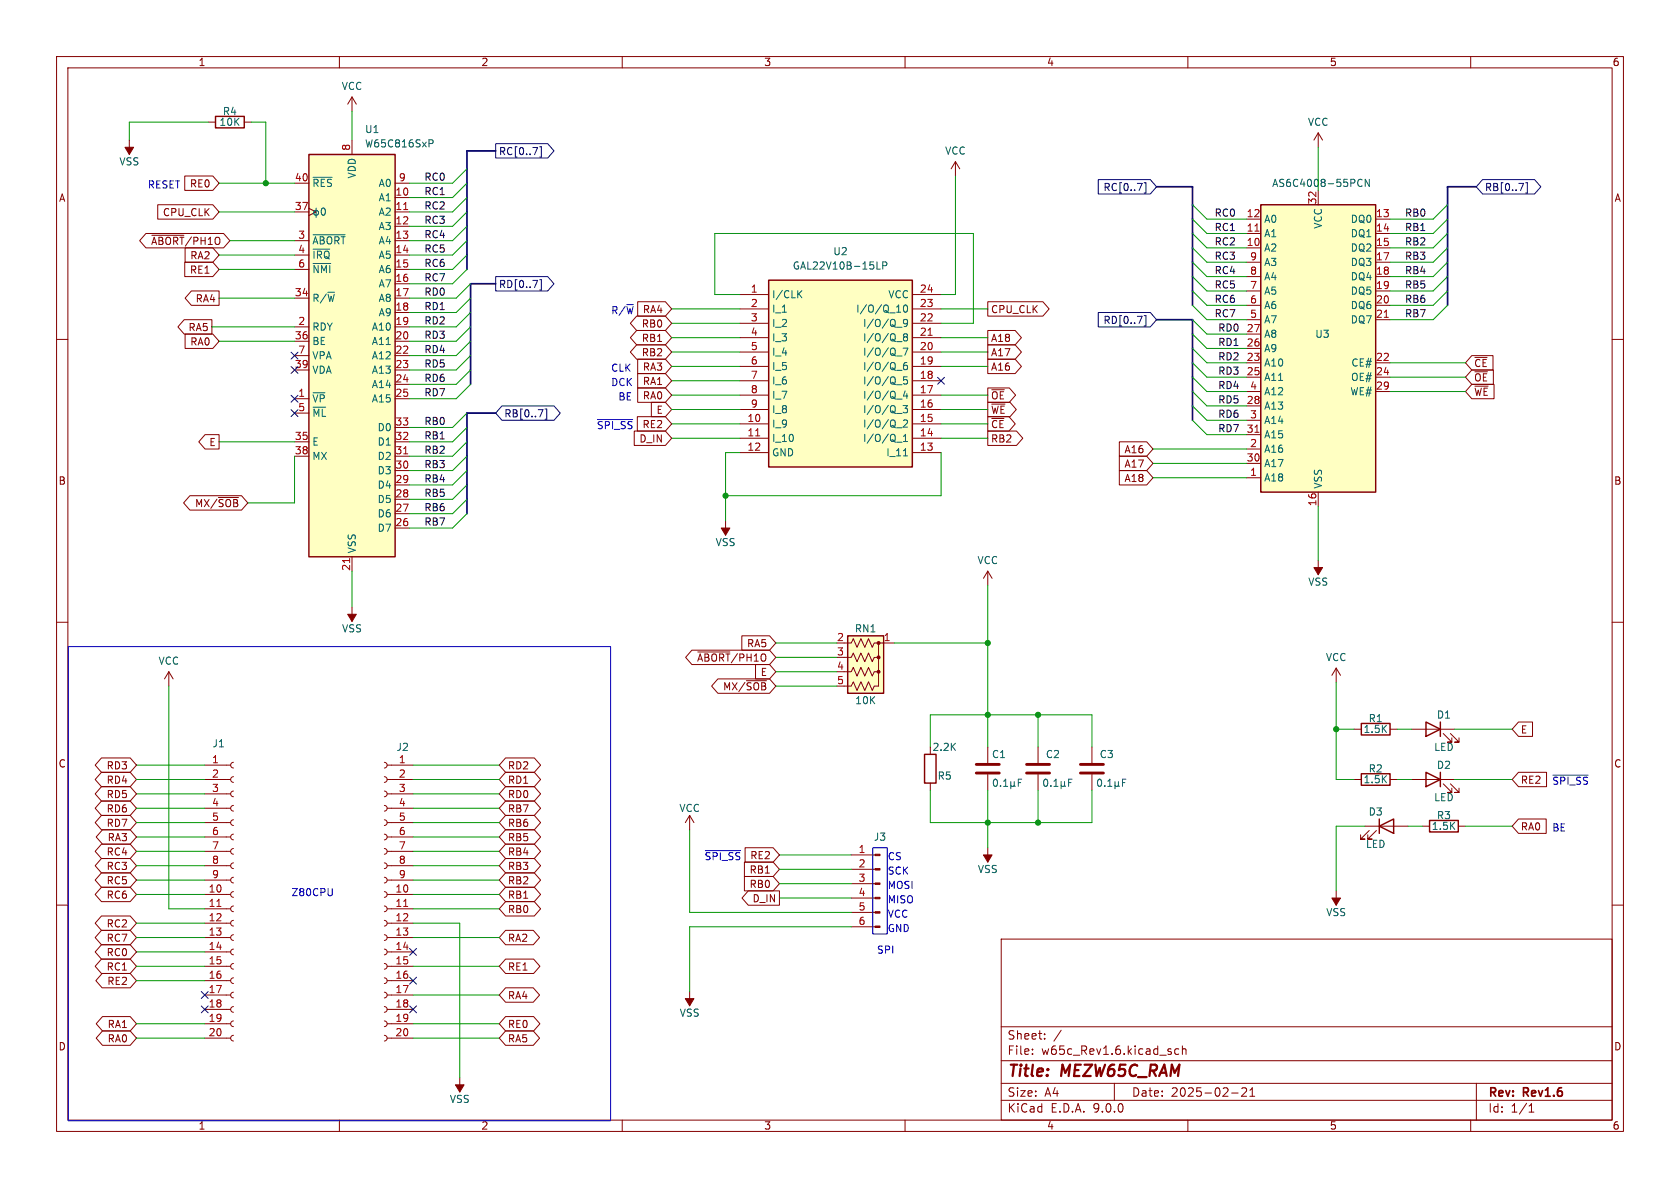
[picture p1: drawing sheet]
<svg xmlns="http://www.w3.org/2000/svg" width="297mm" height="210mm" viewBox="0 0 297 210" stroke-linecap="round" stroke-linejoin="round" font-family="sans-serif">
<g fill="none" stroke="#840000" stroke-width=".18">
<path d="M10 10h277v190h-277zM12 12h273v186h-273zM60 10v2M110 10v2M160 10v2M210 10v2M260 10v2M22.9 24.8v2.5M36.8 21.6h1.3M43.2 21.6h1.2M233 23.5l-.7 1.3M233 23.5l.8 1.3"/>
<path d="M233 23.5v2.5M10 60h2M285 60h2M10 110h2M62.2 107.3v2.6M236.2 118.1l-.7 1.3M236.2 118.1l.8 1.3M236.2 118.1v2.6M285 110h2M241.3 146.1h7.6M242.1 146.8l-1.6 1.5h.8h-.8v-.7M243.3 146.8l-1.5 1.5h.8h-.8v-.7"/>
<path d="M251.5 146.1h1.2M257.8 146.1h1.3M10 160h2M177 166h108v32h-108zM285 160h2M60 198v2M110 198v2M160 198v2M177 194.5h108M177 191.5h108M177 187.5h108M177 181.5h108"/>
<path d="M182.5 186.3v.1M182.5 185.5v.1M184.7 183.6v.1M184.7 182.8v.1M187.6 182.1l-1.3 2M197 191.5v3M208.4 185.5l-.4-.1-.3 .3v.4l.1 .2h.6M209 185.5l.2-.1 .4 .1 .1 .9M209 184.9v1.5M210 198v2M217.7 193.2h1.2M219.5 192.4l.6-.1 .2 .1 .1 .3-.9 1.1h.9"/>
<path d="M221 193.8h.8M221 192.7l.4-.4v1.5M260 198v2M261 191.5v6.5M270.3 196.6h.9M270.3 195.5l.4-.4v1.5"/>
</g>
<path d="M38.1 20.6h5.1v2h-5.1zM243.8 146.1l2.6-1.3v2.5zM243.8 144.8v2.5M252.7 145h5.1v2.1h-5.1z" fill="none" stroke="#840000" stroke-width=".25"/>
<g fill="#840000" stroke="#840000" stroke-width=".18">
<path d="M22.1 26h1.5l-.7 1.3z"/>
<path d="M61.5 108.6h1.5l-.8 1.3z"/>
</g>
<path d="M222.9 36.2h20.3v50.8h-20.3z" fill="#ffffc2"/>
<path d="M222.9 36.2h20.3v50.8h-20.3z" fill="none" stroke="#840000" stroke-width=".25"/>
<g fill="none" stroke="#840000" stroke-width=".18">
<path d="M220.3 38.7h2.6M233 33.7v2.5M243.2 38.7h2.5M220.3 41.3h2.6M220.3 43.8h2.6M220.3 46.4h2.6M220.3 48.9h2.6M220.3 51.4h2.6M220.3 54h2.6M220.3 56.5h2.6M220.3 59.1h2.6M243.2 41.3h2.5"/>
<path d="M243.2 43.8h2.5M243.2 46.4h2.5M243.2 48.9h2.5M243.2 51.4h2.5M243.2 54h2.5M243.2 56.5h2.5M220.3 61.6h2.6M220.3 64.1h2.6M220.3 66.7h2.6M220.3 69.2h2.6M220.3 71.8h2.6M220.3 74.3h2.6"/>
<path d="M220.3 76.8h2.6M220.3 79.4h2.6M243.2 64.1h2.5M243.2 66.7h2.5M243.2 69.2h2.5M220.3 81.9h2.6M220.3 84.5h2.6M233 87v2.5M121.9 175.3v2.5"/>
</g>
<path d="M221.9 40.9h.7M244.7 56.1h.7M221.9 76.4h.7" fill="none" stroke="#a90000" stroke-width=".18"/>
<path d="M240.1 32.7l.3 .3 .4-.2M240.8 31.8l-.4-.1-.3 .3M242.1 31.7v1.3l-.7-1.3v1.3" fill="none" stroke="#006464" stroke-width=".18"/>
<path d="M121.2 176.5h1.5l-.8 1.3z" fill="#840000" stroke="#840000" stroke-width=".18"/>
<path d="M135.9 49.5h25.4v33.1h-25.4z" fill="#ffffc2"/>
<path d="M135.9 49.5h25.4v33.1h-25.4zM240.7 127.9h5v2h-5zM240.7 136.8h5v2h-5zM252.1 136.5l2.5 1.3-2.5 1.3zM252.1 127.6l2.5 1.3-2.5 1.3zM254.6 127.6v2.6M254.6 136.5v2.6" fill="none" stroke="#840000" stroke-width=".25"/>
<g fill="none" stroke="#840000" stroke-width=".18">
<path d="M62.2 17.1l-.7 1.3M62.2 17.1l.8 1.3M62.2 17.1v2.6M168.9 28.6l-.8 1.2M168.9 28.6l.8 1.2M168.9 28.6v2.5M130.8 52.1h5.1M130.8 54.6h5.1M130.8 57.2h5.1M130.8 59.7h5.1M161.3 52.1h5.1M161.3 54.6h5.1"/>
<path d="M161.3 57.2h5.1M161.3 59.7h5.1M130.8 62.2h5.1M130.8 64.8h5.1M130.8 67.3h5.1M130.8 69.9h5.1M130.8 72.4h5.1M130.8 74.9h5.1M130.8 77.5h5.1M161.3 62.2h5.1M161.3 64.8h5.1M161.3 67.3h5.1"/>
<path d="M161.3 69.9h5.1M161.3 72.4h5.1M161.3 74.9h5.1M161.3 77.5h5.1M130.8 80h5.1M161.3 80h5.1M233 99.1v2.5M29.8 118.7l-.7 1.3M29.8 118.7l.8 1.3M29.8 118.7v2.6M36.2 137.8h4.6M36.2 135.3h4.6"/>
<path d="M41.3 134.8l-.4 .1-.1 .4 .1 .3 .4 .2M41.3 137.3l-.4 .1-.1 .4 .1 .4 .4 .1M41.3 139.8l-.4 .2-.1 .3 .1 .4 .4 .1M67.9 134.8l.4 .1 .1 .4-.1 .3-.4 .2M67.9 137.3l.4 .1 .1 .4-.1 .4-.4 .1M67.9 139.8l.4 .2 .1 .3-.1 .4-.4 .1M68.5 137.8h4.5M68.5 135.3h4.5M239.4 137.8h1.3M239.4 128.9h1.3M245.7 137.8h1.3M245.7 128.9h1.3"/>
<path d="M249.6 137.8h7.6M249.6 128.9h7.6M255.1 138.6l1.6 1.5h-.8h.8v-.8M255.1 129.7l1.6 1.5h-.8h.8v-.8M256.4 138.6l1.5 1.5h-.7h.7v-.8M256.4 129.7l1.5 1.5h-.7h.7v-.8M36.2 140.3h4.6M36.2 142.9h4.6M36.2 145.4h4.6M36.2 148h4.6M36.2 150.5h4.6M36.2 153h4.6"/>
<path d="M36.2 155.6h4.6M36.2 158.1h4.6M41.3 142.4l-.4 .1-.1 .4 .1 .3 .4 .2M41.3 144.9l-.4 .2-.1 .3 .1 .4 .4 .1M41.3 147.5l-.4 .1-.1 .4 .1 .3 .4 .2M41.3 150l-.4 .1-.1 .4 .1 .4 .4 .1M41.3 152.5l-.4 .2-.1 .3 .1 .4 .4 .1M41.3 155.1l-.4 .1-.1 .4 .1 .3 .4 .2M41.3 157.6l-.4 .2-.1 .3 .1 .4 .4 .1M67.9 142.4l.4 .1 .1 .4-.1 .3-.4 .2M67.9 144.9l.4 .2 .1 .3-.1 .4-.4 .1M67.9 147.5l.4 .1 .1 .4-.1 .3-.4 .2"/>
<path d="M67.9 150l.4 .1 .1 .4-.1 .4-.4 .1M67.9 152.5l.4 .2 .1 .3-.1 .4-.4 .1M67.9 155.1l.4 .1 .1 .4-.1 .3-.4 .2M67.9 157.6l.4 .2 .1 .3-.1 .4-.4 .1M68.5 140.3h4.5M68.5 142.9h4.5M68.5 145.4h4.5M68.5 148h4.5M68.5 150.5h4.5M68.5 153h4.5M68.5 155.6h4.5M68.5 158.1h4.5"/>
<path d="M121.9 144.1l-.7 1.3M121.9 144.1l.8 1.3M121.9 144.1v2.6M236.2 157.5v2.5M36.2 160.7h4.6M36.2 163.2h4.6M36.2 165.7h4.6M36.2 168.3h4.6M36.2 170.8h4.6M36.2 173.4h4.6M36.2 175.9h4.6M36.2 178.4h4.6"/>
<path d="M41.3 160.2l-.4 .1-.1 .4 .1 .3 .4 .2M41.3 162.7l-.4 .1-.1 .4 .1 .4 .4 .1M41.3 165.2l-.4 .2-.1 .3 .1 .4 .4 .1M41.3 167.8l-.4 .1-.1 .4 .1 .3 .4 .2M41.3 170.3l-.4 .2-.1 .3 .1 .4 .4 .1M41.3 172.9l-.4 .1-.1 .4 .1 .3 .4 .2M41.3 175.4l-.4 .1-.1 .4 .1 .4 .4 .1M41.3 177.9l-.4 .2-.1 .3 .1 .4 .4 .1M67.9 160.2l.4 .1 .1 .4-.1 .3-.4 .2M67.9 162.7l.4 .1 .1 .4-.1 .4-.4 .1M67.9 165.2l.4 .2 .1 .3-.1 .4-.4 .1M67.9 167.8l.4 .1 .1 .4-.1 .3-.4 .2"/>
<path d="M67.9 170.3l.4 .2 .1 .3-.1 .4-.4 .1M67.9 172.9l.4 .1 .1 .4-.1 .3-.4 .2M67.9 175.4l.4 .1 .1 .4-.1 .4-.4 .1M67.9 177.9l.4 .2 .1 .3-.1 .4-.4 .1M68.5 160.7h4.5M68.5 163.2h4.5M68.5 165.7h4.5M68.5 168.3h4.5M68.5 170.8h4.5M68.5 173.4h4.5M68.5 175.9h4.5M68.5 178.4h4.5"/>
<path d="M36.2 181h4.6M36.2 183.5h4.6M41.3 180.5l-.4 .1-.1 .4 .1 .3 .4 .2M41.3 183l-.4 .2-.1 .3 .1 .4 .4 .1M67.9 180.5l.4 .1 .1 .4-.1 .3-.4 .2M67.9 183l.4 .2 .1 .3-.1 .4-.4 .1M68.5 181h4.5M68.5 183.5h4.5M81.3 190.5v2.5"/>
</g>
<g fill="none" stroke="#006464" stroke-width=".18">
<path d="M141.2 51.9l.6 .7M141.8 51.4l-.8 .7M155 47.6h.6M156.1 47l.6-.1 .1-.2-.1-.3-.6-.1v1.3M158.5 55.2h.7M158.5 57.9h1M159.8 54l.2-.1a.68 .68 0 0 1 .5 .7 .68 .68 0 0 1-.5 .6l-.2-.1-.1-.4zM160 59.5l-.3-.2 .3-.3h.2l.2 .2-.2 .3M160 59.5l-.3 .3 .1 .3 .2 .2 .3-.1 .1-.2v-.2l-.2-.3M160 59.5h.2M160.4 57l-.2 .2h-.4l-.1-.2 .1-.5h.4l.2 .1a.84 .84 0 0 1-.3 1.1h-.3M158.5 60.4h1"/>
<path d="M158.5 62.9h1M158.5 65.5h1M158.5 68h1M158.5 70.6h1M158.5 73.1h1M158.5 75.6h1M158.5 78.2h1M159.7 71.7h.7l-.4 .5 .4 .1v.5l-.2 .2-.5-.2M159.7 61.5h.8l-.5 1.3M159.7 74.4l.5-.2 .2 .4-.7 .9h.7M159.7 78h.7M159.7 77.1l.4-.3v1.2"/>
<path d="M160 69.1l-.3 .9h.8M160.3 64.1h-.3a.86 .86 0 0 0 0 1.2l.4-.1v-.4l-.2-.2h-.4l-.1 .2M160.3 69.6v.8M160.4 66.6h-.6l-.1 .6 .2-.1 .4 .1 .1 .1v.5l-.2 .1-.5-.1M159.7 80.6h.7"/>
</g>
<path d="M164.1 59.3h.7M133.6 77.1h.7M38.3 160.2h.8M71.4 160.2h.7" fill="none" stroke="#a90000" stroke-width=".18"/>
<g fill="#840000" stroke="#840000" stroke-width=".18">
<path d="M235.5 158.8h1.5l-.8 1.2z"/>
<path d="M80.5 191.8h1.5l-.7 1.2z"/>
<path d="M232.3 100.3h1.5l-.8 1.3z"/>
</g>
<path d="M54.6 27.3h15.2v71.1h-15.2z" fill="#ffffc2"/>
<path d="M54.6 27.3h15.2v71.1h-15.2zM163.4 133.4h2.1v5h-2.1z" fill="none" stroke="#840000" stroke-width=".25"/>
<g fill="none" stroke="#840000" stroke-width=".18">
<path d="M52.1 32.4h2.5M52.1 37.5h2.5M54.6 36.8l1.3 .7-1.3 .6M62.2 24.8v2.5M69.8 32.4h2.6M69.8 37.5h2.6M69.8 34.9h2.6M52.1 42.5h2.5M52.1 45.1h2.5M52.1 47.6h2.5M52.1 52.7h2.5M52.1 57.8h2.5"/>
<path d="M69.8 42.5h2.6M69.8 45.1h2.6M69.8 47.6h2.6M69.8 52.7h2.6M69.8 57.8h2.6M69.8 40h2.6M69.8 50.2h2.6M69.8 55.2h2.6M52.1 60.3h2.5M52.1 62.9h2.5M52.1 65.4h2.5M52.1 70.5h2.5"/>
<path d="M52.1 73h2.5M52.1 78.1h2.5M69.8 60.3h2.6M69.8 62.9h2.6M69.8 65.4h2.6M69.8 70.5h2.6M69.8 78.1h2.6M69.8 67.9h2.6M69.8 75.6h2.6M52.1 80.6h2.5M62.2 98.4v2.6M69.8 80.6h2.6"/>
<path d="M69.8 83.2h2.6M69.8 85.7h2.6M69.8 88.3h2.6M69.8 90.8h2.6M69.8 93.3h2.6M128.3 92.1v2.5M164.5 138.4v1.3M174.6 149.9v2.5"/>
</g>
<g fill="none" stroke="#006464" stroke-width=".18">
<path d="M55.3 31.3h3.4M55.9 36.8v1.7M56.9 36.9l.2-.1a.68 .68 0 0 1 .4 .6 .68 .68 0 0 1-.4 .6l-.2-.1-.1-.3zM75.8 24.7h.5l.3 .3-.2 .3-.6 .1M55.3 41.5h5.7M55.3 44h3M55.3 46.6h3.2M55.3 69.4h2.1"/>
<circle cx="55.9" cy="37.6" r=".44"/>
</g>
<path d="M71.4 37h.7M61.8 98.7v.8M71.4 80.2h.7" fill="none" stroke="#a90000" stroke-width=".18"/>
<g fill="#840000" stroke="#840000" stroke-width=".18">
<path d="M127.5 93.3h1.5l-.7 1.3z"/>
<path d="M173.9 151.1h1.5l-.8 1.3z"/>
</g>
<path d="M149.9 112.4h6.3v10.2h-6.3z" fill="#ffffc2"/>
<path d="M149.9 112.4h6.3v10.2h-6.3z" fill="none" stroke="#840000" stroke-width=".25"/>
<g fill="#840000" stroke="#840000" stroke-width=".18">
<path d="M154.7 151h.9v.3h-.9z"/>
<path d="M154.7 153.5h.9v.3h-.9z"/>
<path d="M154.7 156.1h.9v.2h-.9z"/>
<path d="M154.7 158.6h.9v.3h-.9z"/>
<path d="M154.7 161.2h.9v.2h-.9z"/>
<path d="M154.7 163.7h.9v.3h-.9z"/>
<circle cx="155.3" cy="113.7" r=".25"/>
<circle cx="155.3" cy="116.2" r=".25"/>
<circle cx="155.3" cy="118.7" r=".25"/>
</g>
<g fill="none" stroke="#840000" stroke-width=".18">
<path d="M27.9 36.2h9.7l1.1 1.3-1.1 1.2h-9.7zM32.7 31.1h4.9l1.1 1.3-1.1 1.3h-4.9zM25.8 41.3h13.7l1.1 1.2-1.1 1.3h-13.7l-1.1-1.3zM26.8 41.6h5.7M32.6 56.5h4.9v2.6h-4.9l-1.1-1.3zM32.7 46.4h4.9l1.1 1.2-1.1 1.3h-4.9zM32.7 59.1h4.9l1.1 1.2-1.1 1.3h-4.9zM32.7 43.8h4.9l1.1 1.3-1.1 1.3h-4.9zM33.8 51.4h4.9v2.6h-4.9l-1.1-1.3zM112.6 55.9h5l1.1 1.3-1.1 1.2h-5l-1.2-1.2zM112.6 58.4h5l1.1 1.3-1.1 1.3h-5l-1.2-1.3zM112.7 53.3h4.9l1.1 1.3-1.1 1.3h-4.9z"/>
<path d="M174.6 58.4h4.9l1.1 1.3-1.1 1.3h-4.9zM174.6 53.3h9.8l1.1 1.3-1.1 1.3h-9.8zM36.3 76.8h2.4v2.6h-2.4l-1.2-1.3zM112.1 76.2h5.5l1.1 1.3-1.1 1.2h-5.5zM112.6 61h5l1.1 1.2-1.1 1.3h-5l-1.2-1.3zM112.7 73.7h4.9l1.1 1.2-1.1 1.3h-4.9zM112.7 63.5h4.9l1.1 1.3-1.1 1.2h-4.9zM112.7 66h4.9l1.1 1.3-1.1 1.3h-4.9zM112.7 68.6h4.9l1.1 1.3-1.1 1.2h-4.9zM115.2 71.1h2.4l1.1 1.3-1.1 1.3h-2.4zM174.6 68.6h3.8l1.1 1.3-1.1 1.2h-3.8zM174.6 63.5h4.9l1.1 1.3-1.1 1.2h-4.9z"/>
<path d="M174.6 76.2h5.1l1.1 1.3-1.1 1.2h-5.1zM174.6 71.1h4l1.1 1.3-1.1 1.3h-4zM174.6 73.7h3.8l1.1 1.2-1.1 1.3h-3.8zM174.6 61h4.9l1.1 1.2-1.1 1.3h-4.9zM197.9 78.1h4.8l1.1 1.3-1.1 1.2h-4.8zM260.2 67.9h3.9v2.6h-3.9l-1.1-1.3zM260.2 62.9h3.7v2.5h-3.7l-1.1-1.3zM260.2 65.4h3.8v2.5h-3.8l-1.1-1.2zM33.6 87.6h9.1l1.1 1.3-1.1 1.3h-9.1l-1.1-1.3zM38.6 87.9h3.6M197.9 80.6h4.8l1.1 1.3-1.1 1.3h-4.8zM197.9 83.2h4.8l1.1 1.3-1.1 1.2h-4.8z"/>
<path d="M122.3 114.9h13.7l1.2 1.3-1.2 1.3h-13.7l-1.1-1.3zM123.4 115.3h5.6M131.1 112.4h4.9l1.2 1.3-1.2 1.2h-4.9zM133.6 117.5h2.4l1.2 1.2-1.2 1.3h-2.4zM149.2 113.7h1.3l.4-.8 .6 1.5 .7-1.5 .7 1.5 .6-1.5 .7 1.5 .4-.7h.7v7.6h-.7l-.4 .7-.7-1.5-.6 1.5-.7-1.5-.7 1.5-.6-1.5-.4 .8h-1.3M149.2 116.2h1.3l.4-.8 .6 1.6 .7-1.6 .7 1.6 .6-1.6 .7 1.6 .4-.8h.7M149.2 118.7h1.3l.4-.7 .6 1.5 .7-1.5 .7 1.5 .6-1.5 .7 1.5 .4-.8h.7M155.6 113.7h2.5M174.6 101v2.5M174.6 101l-.7 1.2M174.6 101l.8 1.2M17.9 136.5h5.1l1.1 1.3-1.1 1.3h-5.1l-1.1-1.3z"/>
<path d="M17.9 139.1h5.1l1.1 1.2-1.1 1.3h-5.1l-1.1-1.3zM17.9 134h5.1l1.1 1.3-1.1 1.2h-5.1l-1.1-1.2zM89.4 136.5h5.1l1.1 1.3-1.1 1.3h-5.1l-1.1-1.3zM89.4 139.1h5.1l1.1 1.2-1.1 1.3h-5.1l-1.1-1.3zM89.4 134h5.1l1.1 1.3-1.1 1.2h-5.1l-1.1-1.2zM126.9 120h9.1l1.2 1.3-1.2 1.3h-9.1l-1.1-1.3zM131.9 120.3h3.6M174.6 132.1v2.8M174.6 136.9v2.8M183.5 132.1v2.8M183.5 136.9v2.8M193 132.1v2.8"/>
<path d="M193 136.9v2.8M268.4 136.5h5v2.6h-5l-1.1-1.3zM268.4 127.6h2.5v2.6h-2.5l-1.1-1.3zM17.9 154.3h5.1l1.1 1.3-1.1 1.2h-5.1l-1.1-1.2zM17.9 156.8h5.1l1.1 1.3-1.1 1.3h-5.1l-1.1-1.3zM17.9 144.1h5.1l1.1 1.3-1.1 1.3h-5.1l-1.1-1.3zM17.9 151.8h5.1l1.1 1.2-1.1 1.3h-5.1l-1.1-1.3zM17.9 149.2h5.1l1.1 1.3-1.1 1.3h-5.1l-1.1-1.3zM17.9 141.6h5.1l1.1 1.3-1.1 1.2h-5.1l-1.1-1.2zM18.1 146.7h4.9l1.1 1.3-1.1 1.2h-4.9l-1.1-1.2zM89.4 144.1h5.1l1.1 1.3-1.1 1.3h-5.1l-1.1-1.3zM89.4 156.8h5.1l1.1 1.3-1.1 1.3h-5.1l-1.1-1.3z"/>
<path d="M89.4 159.4h5.1l1.1 1.3-1.1 1.2h-5.1l-1.1-1.2zM89.4 154.3h5.1l1.1 1.3-1.1 1.2h-5.1l-1.1-1.2zM89.4 146.7h5.1l1.1 1.3-1.1 1.2h-5.1l-1.1-1.2zM89.4 149.2h5.1l1.1 1.3-1.1 1.3h-5.1l-1.1-1.3zM89.4 151.8h5.1l1.1 1.2-1.1 1.3h-5.1l-1.1-1.3zM89.4 141.6h5.1l1.1 1.3-1.1 1.2h-5.1l-1.1-1.2zM131.6 154.9h5.1l1.1 1.3-1.1 1.3h-5.1zM131.6 152.4h5.1l1.1 1.3-1.1 1.2h-5.1zM131.7 149.9h5l1.1 1.2-1.1 1.3h-5zM132.3 157.5h5.5v2.5h-5.5l-1.1-1.2zM150.5 151.1h4.2M150.5 153.7h4.2"/>
<path d="M150.5 156.2h4.2M150.5 158.8h4.2M268.4 144.8h4.9v2.5h-4.9l-1.1-1.2zM17.9 167h5.1l1.1 1.3-1.1 1.2h-5.1l-1.1-1.2zM17.9 169.5h5.1l1.1 1.3-1.1 1.3h-5.1l-1.1-1.3zM17.9 164.5h5.1l1.1 1.2-1.1 1.3h-5.1l-1.1-1.3zM17.9 161.9h5.1l1.1 1.3-1.1 1.3h-5.1l-1.1-1.3zM18.1 172.1h4.9l1.1 1.3-1.1 1.2h-4.9l-1.2-1.2zM18.1 179.7h4.9l1.1 1.3-1.1 1.2h-4.9l-1.1-1.2zM89.4 179.7h4.9l1.2 1.3-1.2 1.2h-4.9l-1.1-1.2zM89.4 169.5h4.9l1.2 1.3-1.2 1.3h-4.9l-1.1-1.3zM89.4 164.5h4.9l1.1 1.2-1.1 1.3h-4.9l-1.1-1.3z"/>
<path d="M89.4 174.6h4.9l1.1 1.3-1.1 1.3h-4.9l-1.1-1.3zM150.5 161.3h4.2M150.5 163.8h4.2M18.1 182.2h4.9l1.1 1.3-1.1 1.3h-4.9l-1.1-1.3zM89.4 182.2h4.9l1.1 1.3-1.1 1.3h-4.9l-1.1-1.3z"/>
</g>
<path d="M172.6 135.1h4.1M172.6 136.7h4.1M181.5 135.1h4M181.5 136.7h4M191 135.1h4.1M191 136.7h4.1" fill="none" stroke="#840000" stroke-width=".51"/>
<g fill="none" stroke="#006464" stroke-width=".18">
<path d="M175.8 137.8l.1-.1a.68 .68 0 0 1 .5 .7 .68 .68 0 0 1-.5 .6 .84 .84 0 0 1-.1-1.2zM176.9 138.9v.1M177.4 139h.8M177.4 138.1l.4-.4v1.3M178.7 138.8l.2 .2h.2l.2-.2M178.7 138.2v1.2M179.3 138.8l.2 .2M179.3 138.2v.6M180 138.3h.5M180.6 137.7h-.6v1.3M184.7 137.8l.1-.1a.68 .68 0 0 1 .4 .7 .68 .68 0 0 1-.4 .6 .84 .84 0 0 1-.1-1.2zM185.8 138.9v.1"/>
<path d="M186.3 139h.7M186.3 138.1l.4-.4v1.3M187.6 138.8l.2 .2h.2l.2-.2M187.6 138.2v1.2M188.2 138.8l.2 .2M188.2 138.2v.6M188.9 138.3h.4M189.5 137.7h-.6v1.3M194.2 137.8l.1-.1a.68 .68 0 0 1 .5 .7 .68 .68 0 0 1-.5 .6 .84 .84 0 0 1-.1-1.2zM195.3 138.9v.1M195.8 139h.8M195.8 138.1l.4-.4v1.3"/>
<path d="M197.1 138.8l.2 .2h.2l.2-.2M197.1 138.2v1.2M197.7 138.8l.2 .2M197.7 138.2v.6M198.4 138.3h.5M199 137.7h-.6v1.3"/>
</g>
<g fill="none" stroke="#000084" stroke-width=".18">
<path d="M87.6 25.4h9.2l1.1 1.3-1.1 1.2h-9.2zM95.4 25.9h.3v1.9h-.3M194.2 31.7h9.2l1.1 1.3-1.1 1.3h-9.2zM202.3 32.3h.3v1.8h-.3M262.1 31.7h9.2l1.1 1.3-1.1 1.3h-9.2l-1.1-1.3zM268.5 32.4h.8l-.5 1.3M269.7 32.3h.3v1.8h-.3M87.6 48.9h9.2l1.1 1.3-1.1 1.2h-9.2zM95.4 49.4h.3v1.9h-.3M194.2 55.2h9.2l1.1 1.3-1.1 1.3h-9.2zM202.3 55.8h.3v1.8h-.3M51.5 72.4l1.2 1.2"/>
<path d="M51.5 64.8l1.2 1.2M51.5 62.3l1.2 1.2M51.5 69.9l1.2 1.2M52.7 72.4l-1.2 1.2M52.7 64.8l-1.2 1.2M52.7 62.3l-1.2 1.2M52.7 69.9l-1.2 1.2M88.7 71.8h9.2l1.1 1.2-1.1 1.3h-9.2l-1.1-1.3zM95.1 72.4h.9l-.6 1.3M96.4 72.3h.3v1.8h-.3M165.8 66.7l1.2 1.2M167 66.7l-1.2 1.2"/>
<path d="M35.6 177.8l1.2 1.2M35.6 175.3l1.2 1.2M36.8 177.8l-1.2 1.2M36.8 175.3l-1.2 1.2M72.4 167.7l1.2 1.2M72.4 177.8l1.2 1.2M72.4 172.7l1.2 1.3M73.6 167.7l-1.2 1.2M73.6 177.8l-1.2 1.2M73.6 172.7l-1.2 1.3"/>
</g>
<path d="M87.6 26.7h-5.1v20.9M204.5 33h6.3v21M261 33h-5.1v21M87.6 50.2h-4.4v17.7M204.5 56.5h6.3v17.8M87.6 73h-5.1v17.8" fill="none" stroke="#000084" stroke-width=".3"/>
<g fill="none" stroke="#009600" stroke-width=".18">
<path d="M62.2 19.7v5.1M36.8 21.6h-13.9v3.2M38.7 32.4h13.4M38.7 37.5h13.4M44.4 21.6h2.6v10.8M82.5 29.8l-2.5 2.6h-7.6M82.5 32.4l-2.5 2.5h-7.6M82.5 37.5l-2.5 2.5h-7.6M82.5 34.9l-2.5 2.6h-7.6M168.9 31.1v21h-2.5M210.8 38.7l2.6 2.6h6.9M210.8 36.2l2.6 2.5h6.9"/>
<path d="M233 26v7.7M255.9 38.7l-2.5 2.6h-7.7M255.9 36.2l-2.5 2.5h-7.7M37.5 57.8h14.6M38.7 52.7h13.4M38.7 45.1h13.4M38.7 47.6h13.4M40.6 42.5h11.5M82.5 47.6l-2.5 2.6h-7.6M82.5 40l-2.5 2.5h-7.6M82.5 42.5l-2.5 2.6h-7.6M82.5 45.1l-2.5 2.5h-7.6"/>
<path d="M83.2 52.7l-2.6 2.5h-8.2M83.2 50.2l-2.6 2.5h-8.2M83.2 57.8l-2.6 2.5h-8.2M83.2 55.2l-2.6 2.6h-8.2M118.7 59.7h12.1M118.7 54.6h12.1M118.7 57.2h12.1M130.8 52.1h-4.4v-10.8h45.7v15.9h-5.7M166.4 59.7h8.2M166.4 54.6h8.2M210.8 48.9l2.6 2.5h6.9M210.8 41.3l2.6 2.5h6.9"/>
<path d="M210.8 56.5l2.6 2.6h6.9M210.8 59.1l2.6 2.5h6.9M210.8 46.4l2.6 2.5h6.9M210.8 43.8l2.6 2.6h6.9M210.8 51.4l2.6 2.6h6.9M210.8 54l2.6 2.5h6.9M255.9 48.9l-2.5 2.5h-7.7M255.9 41.3l-2.5 2.5h-7.7M255.9 46.4l-2.5 2.5h-7.7M255.9 43.8l-2.5 2.6h-7.7M255.9 51.4l-2.5 2.6h-7.7M255.9 54l-2.5 2.5h-7.7"/>
<path d="M38.7 60.3h13.4M38.7 78.1h13.4M82.5 73l-2.5 2.6h-7.6M82.5 78.1l-2.5 2.5h-7.6M82.5 75.6l-2.5 2.5h-7.6M83.2 65.4l-2.6 2.5h-8.2M83.2 62.9l-2.6 2.5h-8.2M83.2 60.3l-2.6 2.6h-8.2M83.2 67.9l-2.6 2.6h-8.2M118.7 64.8h12.1M118.7 67.3h12.1M118.7 74.9h12.1"/>
<path d="M118.7 77.5h12.1M118.7 69.9h12.1M118.7 72.4h12.1M118.7 62.2h12.1M166.4 64.8h8.2M166.4 74.9h8.2M166.4 77.5h8.2M166.4 69.9h8.2M166.4 72.4h8.2M166.4 62.2h8.2M203.8 79.4h16.5M210.8 64.1l2.6 2.6h6.9"/>
<path d="M210.8 69.2l2.6 2.6h6.9M210.8 66.7l2.6 2.5h6.9M210.8 74.3l2.6 2.5h6.9M210.8 61.6l2.6 2.5h6.9M210.8 71.8l2.6 2.5h6.9M245.7 66.7h13.4M245.7 69.2h13.4M245.7 64.1h13.4M52.1 80.6v8.3h-8.3M82.5 80.6l-2.5 2.6h-7.6M82.5 88.3l-2.5 2.5h-7.6M82.5 90.8l-2.5 2.5h-7.6"/>
<path d="M82.5 85.7l-2.5 2.6h-7.6M82.5 83.2l-2.5 2.5h-7.6M130.8 80h-2.5v12.1M166.4 80v7.6h-38.1M203.8 84.5h16.5M203.8 81.9h16.5M233 89.5v9.6M62.2 101v6.3M137.2 113.7h10.8M137.2 118.7h10.8M137.2 116.2h10.8M158.1 113.7h16.5"/>
<path d="M174.6 103.5v28.6M24.1 137.8h12.1M24.1 135.3h12.1M29.8 121.3v39.4h6.4M73 137.8h15.3M73 135.3h15.3M137.2 121.3h10.8M164.5 139.7v5.7h28.5v-5.7M164.5 132.1v-5.7h28.5v5.7M174.6 139.7v10.2M183.5 126.4v5.7M183.5 139.7v5.7"/>
<path d="M236.2 120.7v17.1h3.2M236.2 128.9h3.2M247 137.8h2.6M247 128.9h2.6M257.2 137.8h10.1M257.2 128.9h10.1M24.1 145.4h12.1M24.1 148h12.1M24.1 140.3h12.1M24.1 142.9h12.1M24.1 155.6h12.1M24.1 150.5h12.1"/>
<path d="M24.1 153h12.1M24.1 158.1h12.1M73 145.4h15.3M73 148h15.3M73 140.3h15.3M73 142.9h15.3M73 155.6h15.3M73 150.5h15.3M73 153h15.3M73 158.1h15.3M121.9 146.7v14.6h28.6M137.8 153.7h12.7"/>
<path d="M137.8 158.8h12.7M137.8 156.2h12.7M137.8 151.1h12.7M241.3 146.1h-5.1v11.4M248.9 146.1h2.6M259.1 146.1h8.2M24.1 163.2h12.1M24.1 170.8h12.1M24.1 173.4h12.1M24.1 165.7h12.1M24.1 168.3h12.1M73 160.7h15.3"/>
<path d="M73 163.2h8.3v27.3M73 175.9h15.3M73 170.8h15.3M73 165.7h15.3M150.5 163.8h-28.6v11.5M24.1 183.5h12.1M24.1 181h12.1M73 183.5h15.3M73 181h15.3"/>
</g>
<path d="M105.6 74.2h6.3M12.1 114.3h95.8v83.8h-95.8zM274.5 137h6.3M58.7 157.1v1.1M124.7 150.4h6.2M154.3 149.9h2.5v15.2h-2.5z" fill="none" stroke="#0000c2" stroke-width=".18"/>
<g fill="#009600" stroke="#009600" stroke-width=".18">
<circle cx="236.2" cy="128.9" r=".46"/>
<circle cx="47" cy="32.4" r=".46"/>
<circle cx="174.6" cy="113.7" r=".46"/>
<circle cx="128.3" cy="87.6" r=".46"/>
<circle cx="174.6" cy="126.4" r=".46"/>
<circle cx="174.6" cy="145.4" r=".46"/>
<circle cx="183.5" cy="145.4" r=".46"/>
<circle cx="183.5" cy="126.4" r=".46"/>
</g>
<g font-size="2.8" fill="#840000">
<text x="178" y="190.9">Title:</text>
<text x="187.7" y="190.9">MEZW65C_RAM</text>
</g>
<g font-size="2.1" fill="#840000">
<text x="178" y="184">Sheet:</text>
<text x="178" y="186.7">File:</text>
<text x="184.1" y="186.7">w65c_Rev1.6.kicad_sch</text>
<text x="178" y="196.9">KiCad</text>
<text x="178" y="194.1">Size:</text>
<text x="184.7" y="194.1">A4</text>
<text x="185.7" y="196.9">E.D.A.</text>
<text x="193.3" y="196.9">9.0.0</text>
<text x="200" y="194.1">Date:</text>
<text x="207" y="194.1">2025-02-21</text>
<text x="263" y="194.3">Rev:</text>
<text x="263" y="196.9">Id:</text>
<text x="267.1" y="196.9">1/1</text>
<text x="269.4" y="194.3">Rev1.6</text>
</g>
<g font-size="1.8" fill="#840000">
<text x="35" y="11.9">1</text>
<text x="85" y="11.9">2</text>
<text x="135" y="11.9">3</text>
<text x="185" y="11.9">4</text>
<text x="235" y="11.9">5</text>
<text x="285" y="11.9">6</text>
<text x="10.3" y="35.9">A</text>
<text x="33.5" y="33.3">RE0</text>
<text x="285.3" y="35.9">A</text>
<text x="28.7" y="38.4">CPU_CLK</text>
<text x="26.6" y="43.5">~{ABORT}/PH1O</text>
<text x="33.5" y="46">RA2</text>
<text x="33.5" y="48.6">RE1</text>
<text x="34.5" y="53.7">RA4</text>
<text x="33.2" y="58.7">RA5</text>
<text x="113.4" y="58.1">RB0</text>
<text x="175.1" y="55.6">CPU_CLK</text>
<text x="33.5" y="61.3">RA0</text>
<text x="113.4" y="63.2">RB2</text>
<text x="113.4" y="60.6">RB1</text>
<text x="113.5" y="65.7">RA3</text>
<text x="175.1" y="65.7">A16</text>
<text x="175.1" y="63.2">A17</text>
<text x="175.1" y="60.6">A18</text>
<text x="260.5" y="65.1">~{CE}</text>
<text x="113.5" y="68.3">RA1</text>
<text x="113.5" y="70.8">RA0</text>
<text x="175.1" y="70.8">~{OE}</text>
<text x="260.5" y="70.2">~{WE}</text>
<text x="260.5" y="67.6">~{OE}</text>
<text x="116" y="73.3">E</text>
<text x="175.1" y="73.3">~{WE}</text>
<text x="175.1" y="75.9">~{CE}</text>
<text x="36.9" y="79.1">E</text>
<text x="112.9" y="78.4">D_IN</text>
<text x="175.1" y="78.4">RB2</text>
<text x="198.7" y="82.9">A17</text>
<text x="198.7" y="80.3">A16</text>
<text x="10.3" y="85.9">B</text>
<text x="34.4" y="89.9">MX/~{SOB}</text>
<text x="198.7" y="85.4">A18</text>
<text x="285.3" y="85.9">B</text>
<text x="123.1" y="117.2">~{ABORT}/PH1O</text>
<text x="132" y="114.6">RA5</text>
<text x="134.4" y="119.7">E</text>
<text x="127.7" y="122.2">MX/~{SOB}</text>
<text x="268.8" y="129.9">E</text>
<text x="10.3" y="135.9">C</text>
<text x="18.7" y="136.2">RD3</text>
<text x="89.7" y="136.2">RD2</text>
<text x="285.3" y="135.9">C</text>
<text x="18.7" y="138.7">RD4</text>
<text x="18.7" y="141.3">RD5</text>
<text x="18.7" y="143.8">RD6</text>
<text x="89.7" y="138.7">RD1</text>
<text x="89.7" y="143.8">RB7</text>
<text x="89.7" y="141.3">RD0</text>
<text x="268.8" y="138.7">RE2</text>
<text x="18.7" y="146.4">RD7</text>
<text x="18.9" y="148.9">RA3</text>
<text x="89.7" y="146.4">RB6</text>
<text x="89.7" y="148.9">RB5</text>
<text x="268.8" y="147">RA0</text>
<text x="18.7" y="154">RC3</text>
<text x="18.7" y="151.4">RC4</text>
<text x="89.7" y="151.4">RB4</text>
<text x="89.7" y="154">RB3</text>
<text x="132.4" y="154.6">RB1</text>
<text x="18.7" y="156.5">RC5</text>
<text x="18.7" y="159.1">RC6</text>
<text x="89.7" y="159.1">RB1</text>
<text x="89.7" y="161.6">RB0</text>
<text x="89.7" y="156.5">RB2</text>
<text x="132.4" y="157.2">RB0</text>
<text x="132.9" y="159.7">D_IN</text>
<text x="18.7" y="166.7">RC7</text>
<text x="18.7" y="164.1">RC2</text>
<text x="89.7" y="166.7">RA2</text>
<text x="18.7" y="169.2">RC0</text>
<text x="18.7" y="171.8">RC1</text>
<text x="89.7" y="171.8">RE1</text>
<text x="18.9" y="174.3">RE2</text>
<text x="89.7" y="176.8">RA4</text>
<text x="10.3" y="185.9">D</text>
<text x="18.9" y="181.9">RA1</text>
<text x="18.9" y="184.5">RA0</text>
<text x="89.7" y="181.9">RE0</text>
<text x="89.7" y="184.5">RA5</text>
<text x="285.3" y="185.9">D</text>
<text x="35" y="199.9">1</text>
<text x="85" y="199.9">2</text>
<text x="135" y="199.9">3</text>
<text x="185" y="199.9">4</text>
<text x="235" y="199.9">5</text>
<text x="285" y="199.9">6</text>
</g>
<g font-size="1.8" fill="#006464">
<text x="60.3" y="16.1">VCC</text>
<text x="38.7" y="22.5">10K</text>
<text x="39.3" y="20.5">R4</text>
<text x="64.4" y="23.7">U1</text>
<text x="231.1" y="22.5">VCC</text>
<text x="21" y="29.4">VSS</text>
<text x="64.4" y="26.3">W65C816SxP</text>
<text x="167" y="27.5">VCC</text>
<text x="55.1" y="33.2">~{RES}</text>
<text x="63.1" y="31.6" transform="rotate(-90 63.1 31.6)">VDD</text>
<text x="66.8" y="33.2">A0</text>
<text x="66.8" y="35.8">A1</text>
<text x="224.8" y="33.2">AS6C4008-55PCN</text>
<text x="66.8" y="38.3">A2</text>
<text x="66.8" y="40.9">A3</text>
<text x="223.4" y="39.6">A0</text>
<text x="233.9" y="40.5" transform="rotate(-90 233.9 40.5)">VCC</text>
<text x="238.7" y="39.6">DQ0</text>
<text x="55.1" y="43.4">~{ABORT}</text>
<text x="55.1" y="45.9">~{IRQ}</text>
<text x="66.8" y="43.4">A4</text>
<text x="66.8" y="45.9">A5</text>
<text x="140.1" y="47.9">GAL22V10B-15LP</text>
<text x="147.2" y="45.3">U2</text>
<text x="223.4" y="42.1">A1</text>
<text x="223.4" y="44.7">A2</text>
<text x="223.4" y="47.2">A3</text>
<text x="238.7" y="42.1">DQ1</text>
<text x="238.7" y="44.7">DQ2</text>
<text x="238.7" y="47.2">DQ3</text>
<text x="55.1" y="48.5">~{NMI}</text>
<text x="55.1" y="53.6">R/~{W}</text>
<text x="66.8" y="48.5">A6</text>
<text x="66.8" y="51">A7</text>
<text x="66.8" y="53.6">A8</text>
<text x="136.4" y="52.9">I/CLK</text>
<text x="157" y="52.9">VCC</text>
<text x="223.4" y="49.8">A4</text>
<text x="223.4" y="52.3">A5</text>
<text x="238.7" y="49.8">DQ4</text>
<text x="238.7" y="52.3">DQ5</text>
<text x="55.1" y="58.6">RDY</text>
<text x="65.6" y="58.6">A10</text>
<text x="66.8" y="56.1">A9</text>
<text x="136.4" y="55.5">I_1</text>
<text x="136.4" y="58">I_2</text>
<text x="151.3" y="55.5">I/O/Q_10</text>
<text x="152.5" y="58">I/O/Q_9</text>
<text x="223.4" y="54.8">A6</text>
<text x="223.4" y="57.4">A7</text>
<text x="223.4" y="59.9">A8</text>
<text x="232.4" y="59.9">U3</text>
<text x="238.7" y="54.8">DQ6</text>
<text x="238.7" y="57.4">DQ7</text>
<text x="55.1" y="61.2">BE</text>
<text x="55.1" y="63.7">VPA</text>
<text x="65.6" y="61.2">A11</text>
<text x="65.6" y="63.7">A12</text>
<text x="136.4" y="60.6">I_3</text>
<text x="136.4" y="63.1">I_4</text>
<text x="136.4" y="65.6">I_5</text>
<text x="152.5" y="60.6">I/O/Q_8</text>
<text x="152.5" y="63.1">I/O/Q_7</text>
<text x="152.5" y="65.6">I/O/Q_6</text>
<text x="223.4" y="62.5">A9</text>
<text x="223.4" y="65">A10</text>
<text x="238.8" y="65">CE#</text>
<text x="55.1" y="66.3">VDA</text>
<text x="55.1" y="71.3">~{VP}</text>
<text x="65.6" y="66.3">A13</text>
<text x="65.6" y="68.8">A14</text>
<text x="65.6" y="71.3">A15</text>
<text x="136.4" y="68.2">I_6</text>
<text x="136.4" y="70.7">I_7</text>
<text x="152.5" y="68.2">I/O/Q_5</text>
<text x="152.5" y="70.7">I/O/Q_4</text>
<text x="223.4" y="67.5">A11</text>
<text x="223.4" y="70.1">A12</text>
<text x="238.6" y="70.1">WE#</text>
<text x="238.7" y="67.5">OE#</text>
<text x="55.1" y="73.9">~{ML}</text>
<text x="66.7" y="76.4">D0</text>
<text x="136.4" y="73.3">I_8</text>
<text x="136.4" y="75.8">I_9</text>
<text x="152.5" y="73.3">I/O/Q_3</text>
<text x="152.5" y="75.8">I/O/Q_2</text>
<text x="223.4" y="72.6">A13</text>
<text x="223.4" y="75.2">A14</text>
<text x="223.4" y="77.7">A15</text>
<text x="55.1" y="79">E</text>
<text x="55.1" y="81.5">MX</text>
<text x="66.7" y="79">D1</text>
<text x="66.7" y="81.5">D2</text>
<text x="136.4" y="78.3">I_10</text>
<text x="136.4" y="80.9">GND</text>
<text x="152.5" y="78.3">I/O/Q_1</text>
<text x="156.6" y="80.9">I_11</text>
<text x="223.4" y="80.2">A16</text>
<text x="223.4" y="82.8">A17</text>
<text x="66.7" y="84">D3</text>
<text x="66.7" y="86.6">D4</text>
<text x="66.7" y="89.1">D5</text>
<text x="223.4" y="85.3">A18</text>
<text x="233.9" y="86.5" transform="rotate(-90 233.9 86.5)">VSS</text>
<text x="66.7" y="91.7">D6</text>
<text x="66.7" y="94.2">D7</text>
<text x="63.1" y="97.9" transform="rotate(-90 63.1 97.9)">VSS</text>
<text x="126.4" y="96.7">VSS</text>
<text x="172.7" y="99.9">VCC</text>
<text x="231.2" y="103.7">VSS</text>
<text x="60.4" y="112">VSS</text>
<text x="151" y="112">RN1</text>
<text x="27.9" y="117.7">VCC</text>
<text x="234.3" y="117.1">VCC</text>
<text x="151.1" y="124.7">10K</text>
<text x="241" y="129.8">1.5K</text>
<text x="241.9" y="127.9">R1</text>
<text x="253.9" y="127.2">D1</text>
<text x="37.5" y="132.3">J1</text>
<text x="70" y="132.9">J2</text>
<text x="164.8" y="132.9">2.2K</text>
<text x="175.3" y="134.2">C1</text>
<text x="184.8" y="134.2">C2</text>
<text x="194.3" y="134.2">C3</text>
<text x="241.9" y="136.8">R2</text>
<text x="253.4" y="132.9">LED</text>
<text x="253.9" y="136.1">D2</text>
<text x="120" y="143.7">VCC</text>
<text x="165.7" y="138">R5</text>
<text x="241" y="138.7">1.5K</text>
<text x="253.4" y="141.8">LED</text>
<text x="154.4" y="148.8">J3</text>
<text x="241.9" y="144.4">D3</text>
<text x="253" y="146.9">1.5K</text>
<text x="253.9" y="145">R3</text>
<text x="172.8" y="154.5">VSS</text>
<text x="241.4" y="150.1">LED</text>
<text x="234.4" y="162.2">VSS</text>
<text x="120.1" y="179.9">VSS</text>
<text x="79.4" y="195.2">VSS</text>
</g>
<g font-size="1.8" fill="#a90000">
<text x="62" y="26.7" transform="rotate(-90 62 26.7)">8</text>
<text x="52" y="32.1">40</text>
<text x="69.8" y="34.7">10</text>
<text x="70.4" y="32.1">9</text>
<text x="52" y="37.2">37</text>
<text x="69.8" y="37.2">11</text>
<text x="69.8" y="39.8">12</text>
<text x="220.3" y="38.5">12</text>
<text x="220.3" y="41">11</text>
<text x="232.8" y="36.2" transform="rotate(-90 232.8 36.2)">32</text>
<text x="243.2" y="38.5">13</text>
<text x="243.2" y="41">14</text>
<text x="52.6" y="42.3">3</text>
<text x="52.6" y="44.8">4</text>
<text x="52.6" y="47.4">6</text>
<text x="69.8" y="42.3">13</text>
<text x="69.8" y="44.8">14</text>
<text x="69.8" y="47.4">15</text>
<text x="220.3" y="43.6">10</text>
<text x="220.9" y="46.1">9</text>
<text x="243.2" y="43.6">15</text>
<text x="243.2" y="46.1">17</text>
<text x="52" y="52.5">34</text>
<text x="69.8" y="49.9">16</text>
<text x="69.8" y="52.5">17</text>
<text x="132.6" y="51.8">1</text>
<text x="162.5" y="51.8">24</text>
<text x="220.9" y="48.6">8</text>
<text x="220.9" y="51.2">7</text>
<text x="220.9" y="53.7">6</text>
<text x="243.2" y="48.6">18</text>
<text x="243.2" y="51.2">19</text>
<text x="243.2" y="53.7">20</text>
<text x="52.6" y="57.5">2</text>
<text x="69.8" y="55">18</text>
<text x="69.8" y="57.5">19</text>
<text x="132.6" y="54.4">2</text>
<text x="132.6" y="56.9">3</text>
<text x="132.6" y="59.4">4</text>
<text x="162.5" y="54.4">23</text>
<text x="162.5" y="56.9">22</text>
<text x="162.5" y="59.4">21</text>
<text x="220.3" y="58.8">27</text>
<text x="220.9" y="56.3">5</text>
<text x="243.2" y="56.3">21</text>
<text x="52" y="60.1">36</text>
<text x="52" y="65.2">39</text>
<text x="52.6" y="62.6">7</text>
<text x="69.8" y="60.1">20</text>
<text x="69.8" y="62.6">22</text>
<text x="69.8" y="65.2">23</text>
<text x="132.6" y="62">5</text>
<text x="132.6" y="64.5">6</text>
<text x="162.5" y="62">20</text>
<text x="162.5" y="64.5">19</text>
<text x="220.3" y="61.3">26</text>
<text x="220.3" y="63.9">23</text>
<text x="243.2" y="63.9">22</text>
<text x="52.6" y="70.2">1</text>
<text x="69.8" y="67.7">24</text>
<text x="69.8" y="70.2">25</text>
<text x="132.6" y="67.1">7</text>
<text x="132.6" y="69.6">8</text>
<text x="162.5" y="67.1">18</text>
<text x="162.5" y="69.6">17</text>
<text x="220.3" y="66.4">25</text>
<text x="220.3" y="71.5">28</text>
<text x="220.9" y="69">4</text>
<text x="243.2" y="66.4">24</text>
<text x="243.2" y="69">29</text>
<text x="52" y="77.9">35</text>
<text x="52.6" y="72.8">5</text>
<text x="69.8" y="75.3">33</text>
<text x="69.8" y="77.9">32</text>
<text x="132" y="74.7">10</text>
<text x="132" y="77.2">11</text>
<text x="132.6" y="72.1">9</text>
<text x="162.5" y="72.1">16</text>
<text x="162.5" y="74.7">15</text>
<text x="162.5" y="77.2">14</text>
<text x="220.3" y="76.6">31</text>
<text x="220.9" y="74">3</text>
<text x="52" y="80.4">38</text>
<text x="69.8" y="80.4">31</text>
<text x="69.8" y="82.9">30</text>
<text x="132" y="79.8">12</text>
<text x="162.5" y="79.8">13</text>
<text x="220.3" y="81.7">30</text>
<text x="220.9" y="79.1">2</text>
<text x="69.8" y="85.5">29</text>
<text x="69.8" y="88">28</text>
<text x="220.9" y="84.2">1</text>
<text x="232.8" y="89.6" transform="rotate(-90 232.8 89.6)">16</text>
<text x="69.8" y="90.6">27</text>
<text x="69.8" y="93.1">26</text>
<text x="62" y="101" transform="rotate(-90 62 101)">21</text>
<text x="147.9" y="113.4">2</text>
<text x="156.1" y="113.4">1</text>
<text x="147.9" y="116">3</text>
<text x="147.9" y="118.5">4</text>
<text x="147.9" y="121">5</text>
<text x="37.4" y="135">1</text>
<text x="37.4" y="137.5">2</text>
<text x="70.4" y="135">1</text>
<text x="70.4" y="137.5">2</text>
<text x="37.4" y="140.1">3</text>
<text x="37.4" y="142.6">4</text>
<text x="70.4" y="140.1">3</text>
<text x="70.4" y="142.6">4</text>
<text x="37.4" y="145.2">5</text>
<text x="37.4" y="147.7">6</text>
<text x="70.4" y="145.2">5</text>
<text x="70.4" y="147.7">6</text>
<text x="37.4" y="150.2">7</text>
<text x="37.4" y="152.8">8</text>
<text x="37.4" y="155.3">9</text>
<text x="70.4" y="150.2">7</text>
<text x="70.4" y="152.8">8</text>
<text x="70.4" y="155.3">9</text>
<text x="151.7" y="150.9">1</text>
<text x="151.7" y="153.4">2</text>
<text x="151.7" y="156">3</text>
<text x="36.8" y="157.9">10</text>
<text x="36.8" y="160.4">11</text>
<text x="69.8" y="157.9">10</text>
<text x="69.8" y="160.4">11</text>
<text x="151.7" y="158.5">4</text>
<text x="151.7" y="161">5</text>
<text x="36.8" y="162.9">12</text>
<text x="36.8" y="165.5">13</text>
<text x="69.8" y="162.9">12</text>
<text x="69.8" y="165.5">13</text>
<text x="151.7" y="163.6">6</text>
<text x="36.8" y="168">14</text>
<text x="36.8" y="170.6">15</text>
<text x="36.8" y="173.1">16</text>
<text x="69.8" y="168">14</text>
<text x="69.8" y="170.6">15</text>
<text x="69.8" y="173.1">16</text>
<text x="36.8" y="175.6">17</text>
<text x="36.8" y="178.2">18</text>
<text x="69.8" y="175.6">17</text>
<text x="69.8" y="178.2">18</text>
<text x="36.8" y="180.7">19</text>
<text x="36.8" y="183.3">20</text>
<text x="69.8" y="180.7">19</text>
<text x="69.8" y="183.3">20</text>
</g>
<g font-size="1.8" fill="#000084">
<text x="88.1" y="27.6">RC[0..7]</text>
<text x="195" y="34">RC[0..7]</text>
<text x="262.4" y="34">RB[0..7]</text>
<text x="88.1" y="51.1">RD[0..7]</text>
<text x="195" y="57.5">RD[0..7]</text>
<text x="89.1" y="74">RB[0..7]</text>
</g>
<g font-size="1.8" fill="#0000c2">
<text x="26" y="33.4">RESET</text>
<text x="107.9" y="55.6">R/~{W}RA4</text>
<text x="107.9" y="65.8">CLK</text>
<text x="107.9" y="68.3">DCK</text>
<text x="109.2" y="70.9">BE</text>
<text x="105.4" y="76">~{SPI_SS}RE2</text>
<text x="274.3" y="138.8">~{SPI_SS}</text>
<text x="274.3" y="147.1">BE</text>
<text x="124.5" y="152.2">~{SPI_SS}RE2</text>
<text x="156.8" y="154.7">SCK</text>
<text x="156.8" y="152.2">CS</text>
<text x="51.4" y="158.5">Z80CPU</text>
<text x="156.8" y="159.8">MISO</text>
<text x="156.8" y="157.2">MOSI</text>
<text x="156.8" y="162.3">VCC</text>
<text x="156.8" y="164.9">GND</text>
<text x="154.9" y="168.7">SPI</text>
</g>
<g font-size="1.8" fill="#0f0f0f">
<text x="74.9" y="34.6">RC1</text>
<text x="74.9" y="32">RC0</text>
<text x="74.9" y="37.1">RC2</text>
<text x="74.9" y="39.7">RC3</text>
<text x="214.6" y="38.4">RC0</text>
<text x="214.6" y="40.9">RC1</text>
<text x="248.3" y="40.9">RB1</text>
<text x="248.3" y="38.4">RB0</text>
<text x="74.9" y="42.2">RC4</text>
<text x="74.9" y="44.7">RC5</text>
<text x="74.9" y="47.3">RC6</text>
<text x="214.6" y="46">RC3</text>
<text x="214.6" y="43.5">RC2</text>
<text x="248.3" y="46">RB3</text>
<text x="248.3" y="43.5">RB2</text>
<text x="74.9" y="49.8">RC7</text>
<text x="74.9" y="52.4">RD0</text>
<text x="214.6" y="51.1">RC5</text>
<text x="214.6" y="48.5">RC4</text>
<text x="214.6" y="53.6">RC6</text>
<text x="248.3" y="51.1">RB5</text>
<text x="248.3" y="53.6">RB6</text>
<text x="248.3" y="48.5">RB4</text>
<text x="74.9" y="54.9">RD1</text>
<text x="74.9" y="60">RD3</text>
<text x="74.9" y="57.4">RD2</text>
<text x="214.6" y="56.2">RC7</text>
<text x="215.3" y="58.7">RD0</text>
<text x="248.3" y="56.2">RB7</text>
<text x="74.9" y="65.1">RD5</text>
<text x="74.9" y="62.5">RD4</text>
<text x="215.3" y="63.8">RD2</text>
<text x="215.3" y="61.2">RD1</text>
<text x="74.9" y="67.6">RD6</text>
<text x="74.9" y="70.1">RD7</text>
<text x="215.3" y="66.3">RD3</text>
<text x="215.3" y="68.9">RD4</text>
<text x="215.3" y="71.4">RD5</text>
<text x="74.9" y="75.2">RB0</text>
<text x="74.9" y="77.8">RB1</text>
<text x="215.3" y="73.9">RD6</text>
<text x="215.3" y="76.5">RD7</text>
<text x="74.9" y="80.3">RB2</text>
<text x="74.9" y="82.8">RB3</text>
<text x="74.9" y="85.4">RB4</text>
<text x="74.9" y="87.9">RB5</text>
<text x="74.9" y="93">RB7</text>
<text x="74.9" y="90.5">RB6</text>
</g>
</svg>
